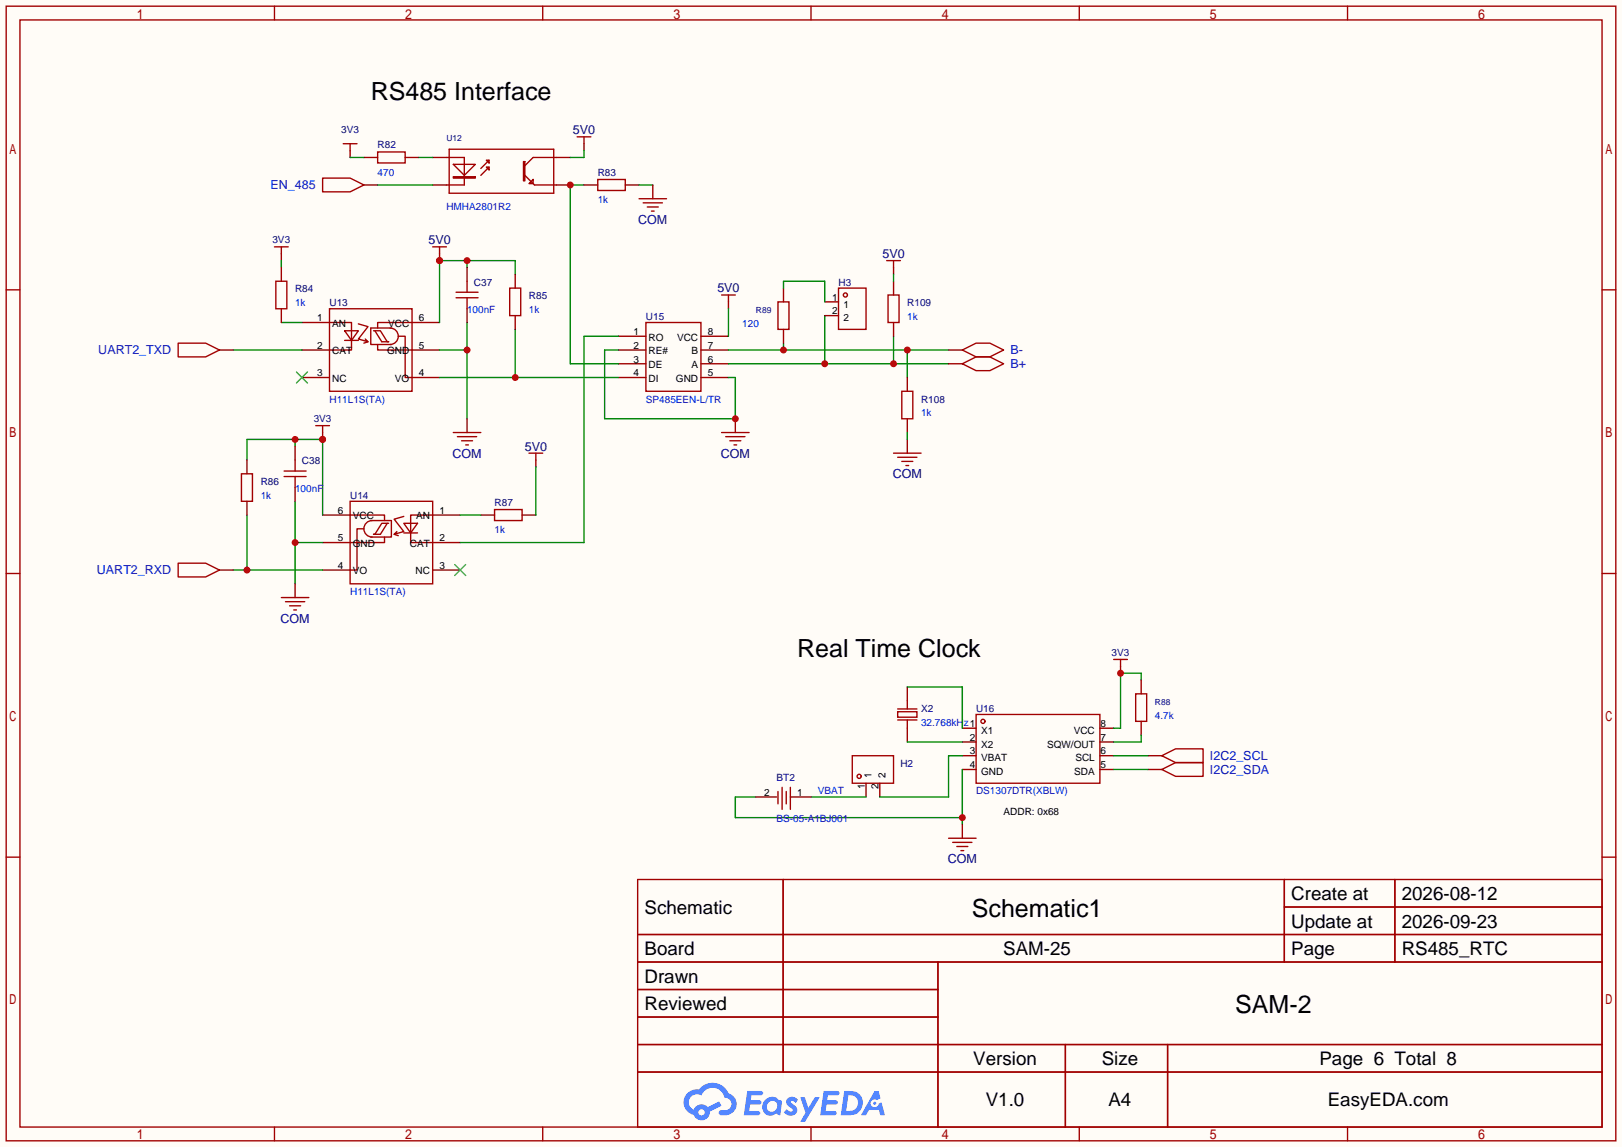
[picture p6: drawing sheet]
<svg xmlns="http://www.w3.org/2000/svg" width="299mm" height="212mm" viewBox="0 0 299 212" stroke-linecap="round" stroke-linejoin="round" font-family="sans-serif">
<path d="M0 0h299.5v211.8h-299.5z" fill="#fffcf7"/>
<g fill="none" stroke="#a10000" stroke-width=".25">
<path d="M1.1 1.1h297.2v209.6h-297.2zM3.7 3.7h292.1v204.5h-292.1zM50.7 1.1v2.6M100.2 1.1v2.6M149.7 1.1v2.6M199.3 1.1v2.6M248.8 1.1v2.6M1.1 53.5h2.6M295.8 53.5h2.5M1.1 105.9h2.6M295.8 105.9h2.5M1.1 158.3h2.6"/>
<path d="M295.8 158.3h2.5M117.7 162.4h178.1v45.8h-178.1zM117.7 172.6h178.1M117.7 177.7h178.1M144.6 162.4v35.6M173.2 177.7v30.5M237.1 162.4v15.3M237.1 167.5h58.7M257.5 162.4v15.3M117.7 182.8h55.5M117.7 192.9h178.1M117.7 187.8h55.5"/>
<path d="M117.7 198h178.1M196.7 192.9v15.3M215.6 192.9v15.3M50.7 208.2v2.5M100.2 208.2v2.5M149.7 208.2v2.5M199.3 208.2v2.5M248.8 208.2v2.5"/>
</g>
<g fill="#5487ff">
<path d="M145.5 202.8a1.3 1.3 0 0 1 1.8 .3l-.4 .6a.54 .54 0 0 0-.9-.2l.1 .2a1.58 1.58 0 0 1 1.1 1.6 1.43 1.43 0 0 1-2.5 .1l.5-.6a.64 .64 0 0 0 .5 .5 .64 .64 0 0 0 .7-.3l-.2-.2a1.6 1.6 0 0 1-1-1.6z"/>
<path d="M147.7 202.7h.9l.7 1.9 1.1-1.9h.9l-2.7 4.5h-.9l1-1.7z"/>
<path d="M138 201.5h1.6a1.31 1.31 0 0 1 1.2 .2 .4 .4 0 0 1-.3 .6h-1.8l-.1 .9h1.6a.4 .4 0 0 1 .4 .4 .4 .4 0 0 1-.4 .4h-1.7l-.2 1.2h.8a1.23 1.23 0 0 1 1.2 .2 .39 .39 0 0 1-.3 .6h-2.7z"/>
<path d="M152.1 201.5h1.6a1.32 1.32 0 0 1 1.3 .2 .39 .39 0 0 1-.4 .6h-1.7l-.2 .9h1.7a.4 .4 0 0 1 .3 .4 .4 .4 0 0 1-.4 .4h-1.7l-.2 1.2h.8a1.23 1.23 0 0 1 1.2 .2 .39 .39 0 0 1-.3 .6h-2.7z"/>
<path d="M161.5 201.5h.7l.4 1.3-.7 .4a.75 .75 0 0 0-1.1 .3 .75 .75 0 0 0 .5 1 .75 .75 0 0 0 .9-.6l.6-.3 .6 2.4h-.9l-.2-1h-1.9l-.5 1h-.9z"/>
<path d="M155.9 201.5l-.7 4.5h1.5a2.27 2.27 0 0 0 2.6-2.3 2.27 2.27 0 0 0-2.7-2.2zM156.6 202.3a1.5 1.5 0 0 1 1.8 1.5 1.5 1.5 0 0 1-1.9 1.4h-.3z"/>
<path d="M141.3 203.1a1.62 1.62 0 0 0-.4 2.1 1.62 1.62 0 0 0 2 .7l.4-.3 .3 .3 .5 .1 .3-2.5-.2-.3h-.4a1.58 1.58 0 0 0-2.5-.1zM141.9 203.6a.99 .99 0 0 1 1.6 .3 .99 .99 0 0 1-.9 1.4 .94 .94 0 0 1-1-.5 .94 .94 0 0 1 .3-1.2z"/>
<path d="M126.9 201.9a2.37 2.37 0 0 0 1.2 4 1.54 1.54 0 0 0 1.7 1 1.54 1.54 0 0 0 1.3-1.6l2.1-1.1-.5-.8-2 1.1a1.57 1.57 0 0 0-2.6 .4 1.5 1.5 0 0 1-.8-2.1 1.5 1.5 0 0 1 2.2-.5 2.23 2.23 0 0 1 2.3-1.4 2.23 2.23 0 0 1 2 1.8 1.16 1.16 0 0 1 1.2 1.1 1.16 1.16 0 0 1-1 1.3h-.7a.47 .47 0 0 0-.6 .3 .47 .47 0 0 0 .4 .6 2.23 2.23 0 0 0 2.3-.7 2.23 2.23 0 0 0 .4-2.3 2.16 2.16 0 0 0-1.3-1.1 3.2 3.2 0 0 0-5.4-.7l-1.2 .1zM129 205.4a.58 .58 0 0 1 1.1 0 .58 .58 0 0 1-1.1 0z"/>
<circle cx="161.5" cy="203.8" r=".28"/>
</g>
<g fill="none" stroke="#870000" stroke-width=".25">
<path d="M51.9 46.9v1.2M55.8 59.6h5M76.1 59.6h5.1M40.5 64.6h2.6M55.8 64.6h5M55.8 69.7h5M76.1 64.6h5.1M76.1 69.7h5.1M114.2 62.1h5.1M114.2 64.6h5.1M114.2 67.2h5.1M114.2 69.7h5.1"/>
<path d="M129.4 62.1h5.1M129.4 64.6h5.1M129.4 67.2h5.1M129.4 69.7h5.1"/>
</g>
<g fill="none" stroke="#a10000" stroke-width=".25">
<path d="M50.7 45.6h2.5M51.9 45.6v1.3M60.8 57h15.3v15.3h-15.3zM60.8 59.6h4.1v5h-4.1M66.2 59.8l1.7 .5-1.7 2.3 1.7 .5-.5-.5M76.1 59.6h-6.4v1M119.3 59.6h10.1v12.7h-10.1zM32.9 63.4h5.1l2.5 1.2-2.5 1.3h-5.1zM63.6 61.1h2.6l-1.3 1.8zM63.6 62.9h2.6M67.9 63.1l-.7 .3M69 61.1h1.2l1.3 2h.3h-1.3l-1.3-2"/>
<path d="M69.7 63.6v1h6.4M72 60.6a1.52 1.52 0 0 1 1.5 1.5 1.52 1.52 0 0 1-1.5 1.5M72.3 60.6h-3.8v3h3.8M73.5 62.1h1.3v7.6h1.3"/>
</g>
<path d="M54.7 68.7l2.1 2M56.8 68.7l-2.1 2" fill="none" stroke="#3c3" stroke-width=".25"/>
<path d="M51.9 48.1v1.3M51.9 59.6h3.9M86.2 59.6v17.7M43.1 64.6h12.7M81.2 64.6h5" fill="none" stroke="#008700" stroke-width=".25"/>
<circle cx="86.2" cy="64.6" r=".63" fill="#c00"/>
<path d="M134.5 55.8v1.2" fill="none" stroke="#870000" stroke-width=".25"/>
<path d="M133.2 54.5h2.6M134.5 54.5v1.3" fill="none" stroke="#a10000" stroke-width=".25"/>
<path d="M86.2 48.1v1.3M95.1 50.7v-2.6h-13.9v11.5M134.5 57v5.1" fill="none" stroke="#008700" stroke-width=".25"/>
<g fill="#c00">
<circle cx="81.2" cy="48.1" r=".63"/>
<circle cx="86.2" cy="48.1" r=".63"/>
</g>
<path d="M81.2 69.7h33M95.1 60.8v8.9" fill="none" stroke="#008700" stroke-width=".25"/>
<circle cx="95.1" cy="69.7" r=".63" fill="#c00"/>
<path d="M51.9 49.4v2.5M51.9 57v2.6M86.2 49.4v2.5M86.2 57v2.6M95.1 50.7v2.5M95.1 58.3v2.5M59.6 95.1h5M79.9 95.1h5.1M59.6 100.2h5M59.6 105.3h5M79.9 100.2h5.1M79.9 105.3h5.1" fill="none" stroke="#870000" stroke-width=".25"/>
<g fill="none" stroke="#a10000" stroke-width=".25">
<path d="M50.9 51.9h2.1v5.1h-2.1zM84.2 55h4.1M84.2 54h4.1M86.2 51.9v2.1M86.2 55v2M94.1 53.2h2v5.1h-2zM64.6 92.6h15.3v15.2h-15.3zM64.6 95.1h6.4v1M67.2 97.7h-1.3v7.6h-1.3M68.5 96.1h3.8v3.1h-3.8M68.7 96.1a1.52 1.52 0 0 0-1.5 1.6 1.52 1.52 0 0 0 1.5 1.5M71 99.2v1h-6.4"/>
<path d="M71.5 96.6l-1.3 2.1h-1.2h.2l1.3-2.1h1.3M72.8 98.7l.7 .2M74.5 96.6h2.6l-1.3 1.8zM74.5 95.4l-1.7 .5 1.7 2.3-1.7 .5 .5-.5M74.5 98.4h2.6M79.9 95.1h-4.1v5.1h4.1"/>
</g>
<path d="M83.9 104.3l2.1 2M86 104.3l-2.1 2" fill="none" stroke="#3c3" stroke-width=".25"/>
<path d="M45.6 85v-3.8h14v13.9M54.5 81.2v1.2" fill="none" stroke="#008700" stroke-width=".25"/>
<g fill="#c00">
<circle cx="59.6" cy="81.2" r=".63"/>
<circle cx="54.5" cy="81.2" r=".63"/>
</g>
<path d="M59.6 79.9v1.3" fill="none" stroke="#870000" stroke-width=".25"/>
<circle cx="59.6" cy="81.2" r=".63" fill="#c00"/>
<path d="M58.3 78.6h2.5M59.6 78.6v1.3" fill="none" stroke="#a10000" stroke-width=".25"/>
<path d="M54.5 92.6v15.2M54.5 100.2h5.1" fill="none" stroke="#008700" stroke-width=".25"/>
<circle cx="54.5" cy="100.2" r=".63" fill="#c00"/>
<path d="M54.5 82.4v2.6M54.5 90v2.6" fill="none" stroke="#870000" stroke-width=".25"/>
<path d="M52.5 88h4M52.5 87h4M54.5 85v2M54.5 88v2" fill="none" stroke="#a10000" stroke-width=".25"/>
<path d="M45.6 95.1v10.2M43.1 105.3h16.5" fill="none" stroke="#008700" stroke-width=".25"/>
<circle cx="45.6" cy="105.3" r=".63" fill="#c00"/>
<g fill="none" stroke="#870000" stroke-width=".25">
<path d="M64.6 27.8v1.3M67.2 29.1h2.5M67.2 34.2h2.5M74.8 29.1h2.5M79.9 29.1h2.5M79.9 34.2h2.5M102.7 29.1h2.6M102.7 34.2h2.6M107.8 26.5v1.3M45.6 85v2.5M45.6 92.6v2.5M88.8 95.1h2.5"/>
<path d="M96.4 95.1h2.5M98.9 85v1.2M40.5 105.3h2.6"/>
</g>
<g fill="none" stroke="#a10000" stroke-width=".25">
<path d="M59.6 32.9h5l2.6 1.3-2.6 1.2h-5zM63.4 26.5h2.5M64.6 26.5v1.3M69.7 28.1h5.1v2h-5.1zM82.4 29.1h3.3v5.1h-3.3M82.9 27.6h19.3v8.1h-19.3zM83.7 30.4h4.1l-2.1 2zM83.7 32.6h4.1v.3h-4.1zM89.8 29.6h.5v.5zM89.8 30.9h.5v.5zM90.3 30.9l-1.5 1.5M90.3 29.6l-1.5 1.5"/>
<path d="M96.6 29.8h.3v3.6h-.3zM96.9 32.4l1.8 1.8h4M98.4 33.1v.8h-.7zM102.7 29.1h-4.3l-1.5 1.5M106.6 25.3h2.5M107.8 25.3v1.2M44.6 87.5h2v5.1h-2zM91.3 94.1h5.1v2h-5.1zM97.7 83.7h2.5M98.9 83.7v1.3M32.9 104h5.1l2.5 1.3-2.5 1.3h-5.1z"/>
</g>
<path d="M64.6 29.1h2.6M69.7 34.2h10.2M77.3 29.1h2.6M107.8 27.8v1.3h-2.5M107.8 34.2h-2.5v33h8.9M114.2 62.1h-6.4v38.1h-22.8M85 95.1h3.8M98.9 86.2v8.9" fill="none" stroke="#008700" stroke-width=".25"/>
<circle cx="105.3" cy="34.2" r=".63" fill="#c00"/>
<path d="M118 34.2h2.5M114.2 64.6h-2.6v12.7h24.2v-7.6h-1.3M134.5 64.6h40.6M144.7 63.4v1.2M167.5 64.6v5.1" fill="none" stroke="#008700" stroke-width=".25"/>
<path d="M107.8 34.2h2.6M115.4 34.2h2.6" fill="none" stroke="#870000" stroke-width=".25"/>
<path d="M110.4 33.1h5v2.1h-5z" fill="none" stroke="#a10000" stroke-width=".25"/>
<g fill="#c00">
<circle cx="144.7" cy="64.6" r=".63"/>
<circle cx="167.5" cy="64.6" r=".63"/>
</g>
<path d="M152.3 58.3v8.9M134.5 67.2h40.6M165 62.1v5.1" fill="none" stroke="#008700" stroke-width=".25"/>
<g fill="#c00">
<circle cx="152.3" cy="67.2" r=".63"/>
<circle cx="165" cy="67.2" r=".63"/>
</g>
<g fill="none" stroke="#870000" stroke-width=".25">
<path d="M175.1 64.6h2.6M175.1 67.2h2.6M167.5 126.9v2.5M167.5 134.5v2.5M177.7 134.5h2.5M177.7 137h2.5M177.7 139.6h2.5M203.1 134.5h2.5M203.1 137h2.5M203.1 139.6h2.5M206.9 123.1v1.2M177.7 142.1h2.5"/>
<path d="M203.1 142.1h2.5"/>
</g>
<g fill="none" stroke="#a10000" stroke-width=".25">
<path d="M177.7 64.6l2.5-1.2h2.6l2.5 1.2-2.5 1.3h-2.6zM177.7 67.2l2.5-1.3h2.6l2.5 1.3-2.5 1.3h-2.6zM165.7 131.4h3.6v1.1h-3.6zM165.7 133h3.6M165.7 130.9h3.6M167.5 129.4v1.5M167.5 133v1.5M180.2 132h22.9v12.7h-22.9zM205.6 121.8h2.6M206.9 121.8v1.3"/>
<circle cx="181.5" cy="133.2" r=".38"/>
</g>
<path d="M167.5 126.9h10.2v7.6M167.5 137h10.2M210.7 125.6v-1.3h-3.8v10.2h-1.3" fill="none" stroke="#008700" stroke-width=".25"/>
<circle cx="206.9" cy="124.3" r=".63" fill="#c00"/>
<path d="M210.7 125.6v2.5M210.7 133.2v2.6M212 139.6h2.5M212 142.1h2.5" fill="none" stroke="#870000" stroke-width=".25"/>
<path d="M209.7 128.1h2v5.1h-2zM214.5 139.6l2.5-1.3h5.1v2.5h-5.1zM214.5 142.1l2.5-1.3h5.1v2.6h-5.1z" fill="none" stroke="#a10000" stroke-width=".25"/>
<path d="M205.6 139.6h6.4M210.7 135.8v1.2h-5.1M139.6 147.2h-3.8v3.8h41.9M177.7 142.1v10.2M205.6 142.1h6.4" fill="none" stroke="#008700" stroke-width=".25"/>
<circle cx="177.7" cy="151" r=".63" fill="#c00"/>
<path d="M120.5 34.2v2.5M135.8 77.3v2.6" fill="none" stroke="#870000" stroke-width=".25"/>
<path d="M118 36.7h5.1M118.7 37.5h3.6M119.5 38.2h2M120.3 39h.5" fill="none" stroke="#a10000" stroke-width=".25"/>
<circle cx="135.8" cy="77.3" r=".63" fill="#c00"/>
<path d="M83.7 79.9h5.1M133.2 79.9h5.1M84.5 80.6h3.5M85.2 81.4h2M86 82.2h.5M134 80.6h3.5M134.7 81.4h2.1M135.5 82.2h.5M51.9 110.4h5.1M52.7 111.1h3.6M53.5 111.9h2M54.2 112.6h.5" fill="none" stroke="#a10000" stroke-width=".25"/>
<path d="M81.2 46.9v1.2M86.2 77.3v2.6M54.5 107.8v2.6" fill="none" stroke="#870000" stroke-width=".25"/>
<circle cx="81.2" cy="48.1" r=".63" fill="#c00"/>
<g fill="none" stroke="#a10000" stroke-width=".25">
<path d="M79.9 45.6h2.5M81.2 45.6v1.3M143.6 55.8h2.1v5h-2.1zM154.8 53.2h5.1v7.6h-5.1zM163.7 48.1h2.5M164 54.5h2v5.1h-2zM165 48.1v1.3M166.5 72.3h2v5h-2zM165 83.7h5.1M165.7 84.5h3.6M166.5 85.2h2M167.3 86h.5"/>
<path d="M157.4 139.6h7.6v5.1h-7.6zM143.6 146.2v2.3M144.4 145.4v4.1M145.2 146.2v2.3M145.9 145.4v4.1M175.1 154.8h5.1M175.9 155.6h3.6M176.7 156.3h2M177.4 157.1h.5"/>
<circle cx="156.1" cy="54.5" r=".38"/>
<circle cx="158.6" cy="143.4" r=".38"/>
</g>
<g fill="none" stroke="#870000" stroke-width=".25">
<path d="M144.7 53.2v2.6M152.3 55.8h2.5M152.3 58.3h2.5M165 49.4v1.3M165 51.9v2.6M165 59.6v2.5M144.7 60.8v2.6M167.5 69.7v2.6M167.5 77.3v2.6M167.5 81.2v2.5M139.6 147.2h3.8M145.9 147.2h3.8"/>
<path d="M159.9 144.7v2.5M162.4 144.7v2.5M177.7 152.3v2.5"/>
</g>
<path d="M144.7 53.2v-1.3h7.6v3.9M165 50.7v1.2M167.5 79.9v1.3M177.7 139.6h-2.6v7.6h-12.7M149.7 147.2h10.2" fill="none" stroke="#008700" stroke-width=".25"/>
<g font-size="4.6">
<text x="68.5" y="18.5">RS485 Interface</text>
<text x="147.2" y="121.3">Real Time Clock</text>
<text x="179.4" y="169.4">Schematic1</text>
<text x="228.1" y="187.1">SAM-2</text>
</g>
<g font-size="3.5">
<text x="238.4" y="166.2">Create at</text>
<text x="258.8" y="166.2">2026-08-12</text>
<text x="119" y="168.8">Schematic</text>
<text x="238.4" y="171.3">Update at</text>
<text x="258.8" y="171.3">2026-09-23</text>
<text x="119" y="176.4">Board</text>
<text x="185.2" y="176.4">SAM-25</text>
<text x="238.4" y="176.4">Page</text>
<text x="258.8" y="176.4">RS485_RTC</text>
<text x="119" y="181.5">Drawn</text>
<text x="119" y="186.6">Reviewed</text>
<text x="179.7" y="196.7">Version</text>
<text x="203.4" y="196.7">Size</text>
<text x="243.6" y="196.7">Page 6 Total 8</text>
<text x="182" y="204.3">V1.0</text>
<text x="204.7" y="204.3">A4</text>
<text x="245.1" y="204.3">EasyEDA.com</text>
</g>
<g font-size="2.3" fill="#000080">
<text x="105.8" y="24.8">5V0</text>
<text x="117.8" y="41.3">COM</text>
<text x="79.1" y="45.1">5V0</text>
<text x="162.9" y="47.7">5V0</text>
<text x="132.4" y="54">5V0</text>
<text x="96.9" y="83.2">5V0</text>
<text x="83.5" y="84.5">COM</text>
<text x="133.1" y="84.5">COM</text>
<text x="164.8" y="88.3">COM</text>
<text x="51.8" y="115">COM</text>
<text x="175" y="159.4">COM</text>
</g>
<g font-size="2.3" fill="#00f">
<text x="49.9" y="35">EN_485</text>
<text x="18.2" y="65.5">UART2_TXD</text>
<text x="186.6" y="65.5">B-</text>
<text x="186.6" y="68">B+</text>
<text x="17.9" y="106.1">UART2_RXD</text>
<text x="223.4" y="140.4">I2C2_SCL</text>
<text x="223.4" y="142.9">I2C2_SDA</text>
</g>
<g font-size="1.8" fill="#000080">
<text x="63" y="24.6">3V3</text>
<text x="69.7" y="27.4">R82</text>
<text x="110.4" y="32.4">R83</text>
<text x="50.3" y="44.9">3V3</text>
<text x="87.5" y="52.8">C37</text>
<text x="154.8" y="52.8">H3</text>
<text x="54.5" y="54">R84</text>
<text x="60.8" y="56.6">U13</text>
<text x="97.7" y="55.3">R85</text>
<text x="119.3" y="59.1">U15</text>
<text x="167.5" y="56.6">R109</text>
<text x="57.9" y="77.9">3V3</text>
<text x="170.1" y="74.3">R108</text>
<text x="48.1" y="89.6">R86</text>
<text x="55.8" y="85.8">C38</text>
<text x="64.6" y="92.1">U14</text>
<text x="91.3" y="93.4">R87</text>
<text x="205.2" y="121.1">3V3</text>
<text x="170.1" y="131.5">X2</text>
<text x="180.2" y="131.5">U16</text>
<text x="166.2" y="141.7">H2</text>
<text x="143.4" y="144.2">BT2</text>
</g>
<g font-size="1.8" fill="#00f">
<text x="69.7" y="32.4">470</text>
<text x="82.4" y="38.8">HMHA2801R2</text>
<text x="110.4" y="37.5">1k</text>
<text x="54.5" y="56.6">1k</text>
<text x="86.2" y="57.8">100nF</text>
<text x="97.7" y="57.8">1k</text>
<text x="167.5" y="59.1">1k</text>
<text x="137" y="60.4">120</text>
<text x="60.8" y="74.3">H11L1S(TA)</text>
<text x="119.3" y="74.3">SP485EEN-L/TR</text>
<text x="170.1" y="76.9">1k</text>
<text x="48.1" y="92.1">1k</text>
<text x="54.5" y="90.9">100nF</text>
<text x="91.3" y="98.5">1k</text>
<text x="64.6" y="109.9">H11L1S(TA)</text>
<text x="170.1" y="134">32.768kHz1</text>
<text x="213.2" y="132.8">4.7k</text>
<text x="151" y="146.7">VBAT</text>
<text x="180.2" y="146.7">DS1307DTR(XBLW)</text>
<text x="143.4" y="151.8">BS-05-A1BJ001</text>
</g>
<g font-size="1.8">
<text x="58.5" y="59.3">1</text>
<text x="77.3" y="59.3">6</text>
<text x="153.7" y="55.5">1</text>
<text x="153.7" y="58.1">2</text>
<text x="155.8" y="56.8">1</text>
<text x="155.8" y="59.3">2</text>
<text x="58.5" y="64.4">2</text>
<text x="61.3" y="60.3">AN</text>
<text x="61.3" y="65.4">CAT</text>
<text x="71.5" y="65.4">GND</text>
<text x="71.7" y="60.3">VCC</text>
<text x="77.3" y="64.4">5</text>
<text x="117" y="61.9">1</text>
<text x="117" y="64.4">2</text>
<text x="119.8" y="62.9">RO</text>
<text x="119.8" y="65.4">RE#</text>
<text x="125" y="62.9">VCC</text>
<text x="127.7" y="65.4">B</text>
<text x="130.7" y="64.4">7</text>
<text x="130.7" y="61.9">8</text>
<text x="58.5" y="69.5">3</text>
<text x="61.3" y="70.5">NC</text>
<text x="72.9" y="70.5">VO</text>
<text x="77.3" y="69.5">4</text>
<text x="117" y="67">3</text>
<text x="117" y="69.5">4</text>
<text x="119.8" y="68">DE</text>
<text x="119.8" y="70.5">DI</text>
<text x="124.8" y="70.5">GND</text>
<text x="127.7" y="68">A</text>
<text x="130.7" y="69.5">5</text>
<text x="130.7" y="67">6</text>
<text x="62.3" y="94.9">6</text>
<text x="65.2" y="95.9">VCC</text>
<text x="76.8" y="95.9">AN</text>
<text x="81.2" y="94.9">1</text>
<text x="62.3" y="100">5</text>
<text x="65.2" y="101">GND</text>
<text x="75.7" y="101">CAT</text>
<text x="81.2" y="100">2</text>
<text x="62.3" y="105.1">4</text>
<text x="65.2" y="106.1">VO</text>
<text x="76.7" y="106.1">NC</text>
<text x="81.2" y="105.1">3</text>
<text x="179.1" y="136.8">2</text>
<text x="181.2" y="135.5">X1</text>
<text x="198.2" y="135.5">VCC</text>
<text x="203.2" y="136.8">7</text>
<text x="203.2" y="134.3">8</text>
<text x="160.9" y="143.7" transform="rotate(-90 160.9 143.7)">1</text>
<text x="163.5" y="143.7" transform="rotate(-90 163.5 143.7)">2</text>
<text x="179.1" y="139.3">3</text>
<text x="179.1" y="141.9">4</text>
<text x="181.2" y="138.1">X2</text>
<text x="181.2" y="140.6">VBAT</text>
<text x="181.2" y="143.2">GND</text>
<text x="193.3" y="138.1">SQW/OUT</text>
<text x="198.3" y="143.2">SDA</text>
<text x="198.5" y="140.6">SCL</text>
<text x="203.2" y="141.9">5</text>
<text x="203.2" y="139.3">6</text>
<text x="141.1" y="147">2</text>
<text x="147.2" y="147">1</text>
<text x="159.7" y="145.8" transform="rotate(-90 159.7 145.8)">1</text>
<text x="162.2" y="145.8" transform="rotate(-90 162.2 145.8)">2</text>
<text x="185.3" y="150.5">ADDR: 0x68</text>
</g>
<g font-size="1.6" fill="#000080">
<text x="82.4" y="26.1">U12</text>
<text x="139.6" y="57.8">R89</text>
<text x="213.2" y="130.2">R88</text>
</g>
</svg>
